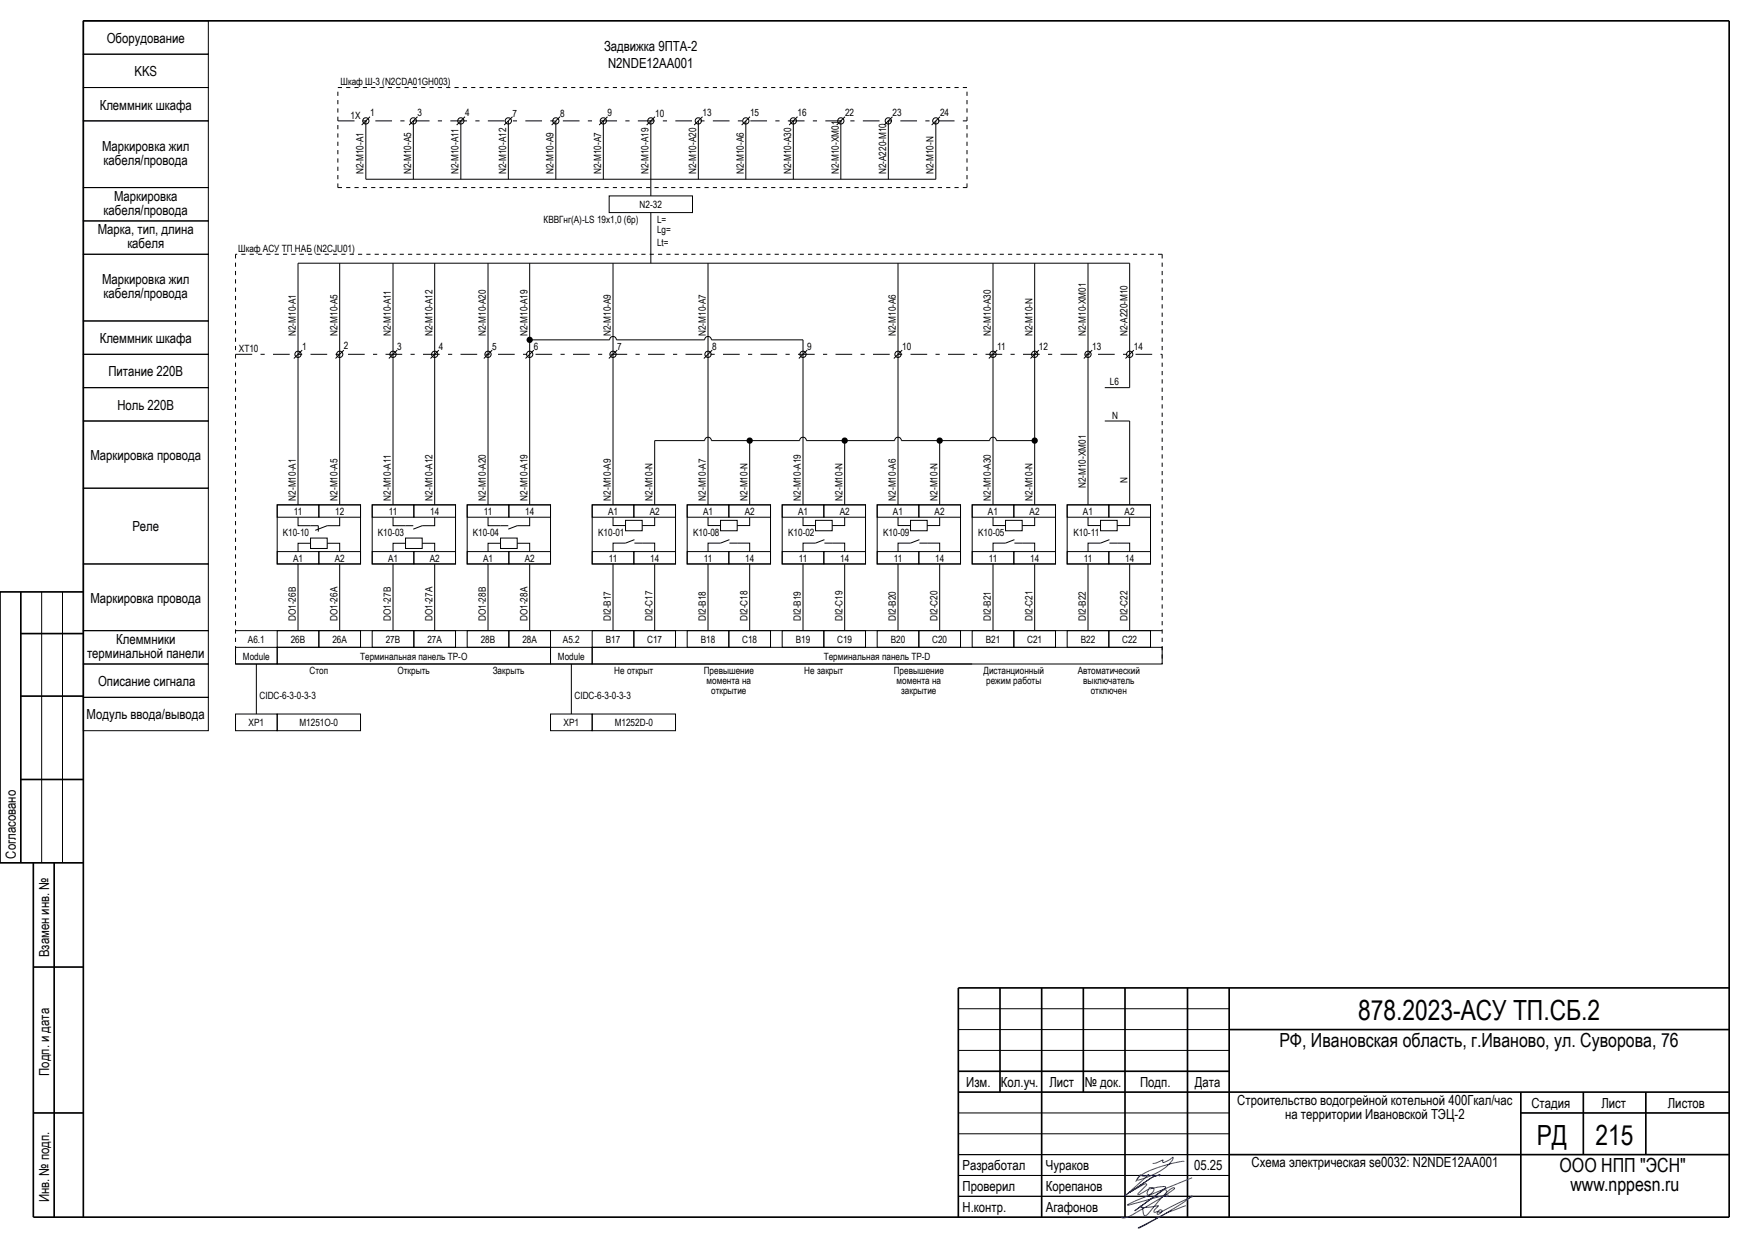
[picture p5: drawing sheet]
<svg xmlns="http://www.w3.org/2000/svg" width="420mm" height="297mm" viewBox="0 0 420 297" stroke-linecap="round" stroke-linejoin="round" font-family="sans-serif">
<g fill="#000" stroke="#000" stroke-width=".24">
<path d="M86.8 30l2-2zM98.2 30l2-2zM109.6 30l2-2zM121 30l2-2zM132.4 30l2-2zM143.8 30l2-2zM155.2 30l2-2zM166.6 30l2-2zM178 30l2-2zM189.4 30l2-2zM200.8 30l2-2zM212.2 30l2-2z"/>
<path d="M223.6 30l2-2zM87.8 43h136.8zM87.8 29v14zM99.2 29v14zM110.6 29v14zM122 29v14zM133.4 29v14zM144.8 29v14zM156.2 43v4zM156.2 29v14zM167.6 29v14zM179 29v14z"/>
<path d="M190.4 29v14zM201.8 29v14zM213.2 29v14zM224.6 29v14zM71.5 63.1h199.6zM71.5 63.1v21.9zM81.5 63.1v21.9zM94.3 63.1v21.9zM104.3 63.1v21.9zM117.1 63.1v21.9zM127.1 63.1v21.9zM147.1 63.1v21.9z"/>
<path d="M156.2 51v12.1zM169.9 63.1v21.9zM215.5 63.1v21.9zM238.3 63.1v21.9zM248.3 63.1v21.9zM261.1 63.1v21.9zM271.1 63.1v21.9zM70.5 86l2-2zM71.5 85v36.1zM80.5 86l2-2zM81.5 85v36.1zM93.3 86l2-2z"/>
<path d="M94.3 85v36.1zM103.3 86l2-2zM104.3 85v36.1zM116.1 86l2-2zM117.1 85v36.1zM128.1 84l-2 2zM127.1 85v36.1zM127.5 81.5h18.8zM146.1 86l2-2zM147.1 85v36.1zM147.9 81.5h21.2zM168.9 86l2-2z"/>
<path d="M169.9 85v36.1zM170.7 81.5h22zM191.7 86l2-2zM192.7 85v36.1zM192.7 81.5v3.5zM214.5 86l2-2zM215.5 85v36.1zM237.3 86l2-2zM238.3 85v36.1zM247.3 86l2-2zM260.1 86l2-2zM261.1 85v36.1z"/>
<path d="M265.1 93h6zM270.1 86l2-2zM271.1 85v8zM157.1 105.7h12zM170.7 105.7h21.2zM193.5 105.7h21.2zM216.3 105.7h21.2zM239.1 105.7h8.8zM265.1 101h6zM71.5 135.3v16zM76.4 126.1v1.4zM81.5 135.3v16z"/>
<path d="M94.3 135.3v16zM104.3 135.3v16zM117.1 135.3v16zM127.1 135.3v16zM147.1 135.3v16zM157.1 135.3v16zM157.1 105.7v15.4zM169.9 135.3v16zM179.9 135.3v16zM179.9 106.1v15zM192.7 135.3v16zM202.7 135.3v16z"/>
<path d="M202.7 106.1v15zM215.5 135.3v16zM225.5 135.3v16zM225.5 106.1v15zM238.3 135.3v16zM248.3 135.3v16zM248.3 85v36.1zM261.1 135.3v16zM271.1 135.3v16zM271.1 101v20.1zM56.5 159.3h75.5zM56.5 151.3h75.6z"/>
<path d="M61.5 159.3v12zM132.1 159.3h101.2zM132.1 151.3h146.8zM137.1 159.3v12zM10 142v65zM15 142v65zM230 252h65zM230 247h65zM230 242h65zM230 277h65zM230 272h65zM230 267h65z"/>
<path d="M230 287h65zM230 282h65z"/>
</g>
<g fill="#000" stroke="#000" stroke-width=".4">
<path d="M20 5h395zM5 152h15zM5 167h15zM5 187h15zM5 142v65zM8 207v85zM13 207v85zM8 232h12zM230 237h185zM230 257h65zM295 247h120zM8 267h12z"/>
<path d="M230 262h185zM240 237v25zM260 237v25zM295 277h120zM365 267h50zM380 262v15zM395 262v15zM8 292h407zM20 5v287zM230 237v55zM250 237v55zM270 237v55z"/>
<path d="M285 237v55zM295 237v55zM365 262v30zM415 5v287z"/>
</g>
<path d="M20 142h-20v65h20" fill="none" stroke="#000" stroke-width=".4"/>
<path d="M284.2 278.7l-.1-.1a26.7 26.7 0 0 0-10.8 3.7l-.4 .8a14 14 0 0 0 8.5-4.9l.1-.6-2.1 1.3a.32 .32 0 0 1-.4-.2 .32 .32 0 0 1 .1-.4l-1.5 .7-1 .1M284.6 289.2a74 74 0 0 0-11.4 5.4l1.9-.9 4.7-2.6 6.4-4.1-.1 .1-7.4 3.7h-.4a.34 .34 0 0 1-.1-.4 .34 .34 0 0 1 .5-.1 .34 .34 0 0 1 .1 .4 .74 .74 0 0 1-1.1 .5l.4-.6h-.2a.72 .72 0 0 1-1 .1l1-1.5a9.8 9.8 0 0 1-4.2 .3v-.2a.9 .9 0 0 1 .6 1.2l.1 .4a.57 .57 0 0 0 .2 .7 .57 .57 0 0 0 .8-.2l1.1-1.3a20.9 20.9 0 0 1 4.9-5.1h.4l.1 .1-3.4 2.4-5.3 3.1a6.1 6.1 0 0 1-3.9 1.6v-.4M286.1 282.5l-13.4 5.5-2.1 1.1 9.4-2.5a.25 .25 0 0 1 .3 .2 .25 .25 0 0 1-.3 .3l-.3-.5 .3-.5a.48 .48 0 0 0-.1-.6 .48 .48 0 0 0-.6-.1l-7 5.1 7.5-5.6-.2-.2-.3-.1-3.4 .6-.1-.1a.65 .65 0 0 1 1 0 .65 .65 0 0 1-.2 1l-.8 .6a.48 .48 0 0 1-.5-.3 .48 .48 0 0 1 .1-.6l.2-.5-2.2 1.3-.3-.1 2.1-2.3a.56 .56 0 0 0-.9 .1l-3.2 1.8 5.3-3.6 2-.6-2 .6-6.4 4.4 5.7-5.1a1.72 1.72 0 0 1-2 .1l-1.1 1.6" fill="none" stroke="#00f" stroke-width=".24"/>
<g fill="none" stroke="#000" stroke-width=".24">
<path d="M20 13h30v8h-30zM20 5h30v8h-30zM20 29h30v16h-30zM20 21h30v8h-30zM20 53h30v8h-30zM20 45h30v8h-30zM146.2 47h20v4h-20zM20 77h30v8h-30zM20 61h30v16h-30zM20 85h30v8h-30zM20 93h30v8h-30zM146.3 81.5a.82 .82 0 0 1 .8-.8 .82 .82 0 0 1 .8 .8"/>
<path d="M169.1 81.5a.82 .82 0 0 1 .8-.8 .82 .82 0 0 1 .8 .8M20 101h30v16.1h-30zM20 117.1h30v18.2h-30zM169.1 105.7a.82 .82 0 0 1 .8-.8 .82 .82 0 0 1 .8 .8M191.9 105.7a.82 .82 0 0 1 .8-.8 .82 .82 0 0 1 .8 .8M214.7 105.7a.82 .82 0 0 1 .8-.8 .82 .82 0 0 1 .8 .8M237.5 105.7a.82 .82 0 0 1 .8-.8 .82 .82 0 0 1 .8 .8M20 135.3h30v16h-30zM66.5 121.1h20v14.2h-20zM66.5 121.1h10v3h-10zM66.5 132.3h10v3h-10zM71.5 124.1v2h4.9"/>
<path d="M74.5 129.1h4v2.5h-4zM74.5 130.3h-3v2M76.5 121.1h10v3h-10zM76.5 132.3h10v3h-10zM78.5 130.3h3v2M81.5 124.1v2h-3l-2.8 1.1M89.3 121.1h20v14.2h-20zM89.3 121.1h10v3h-10zM89.3 132.3h10v3h-10zM94.3 124.1v2h4.9M97.3 129.1h4v2.5h-4zM97.3 130.3h-3v2"/>
<path d="M99.3 121.1h10v3h-10zM99.3 132.3h10v3h-10zM101.3 130.3h3v2M104.3 124.1v2h-3l-2.1 .8M112.1 121.1h20v14.2h-20zM112.1 121.1h10v3h-10zM112.1 132.3h10v3h-10zM117.1 124.1v2h4.9M120.1 129.1h4v2.5h-4zM120.1 130.3h-3v2M122.1 121.1h10v3h-10zM122.1 132.3h10v3h-10z"/>
<path d="M124.1 130.3h3v2M127.1 124.1v2h-3l-2.1 .8M142.1 121.1h20v14.2h-20zM142.1 121.1h10v3h-10zM142.1 132.3h10v3h-10zM147.1 124.1v2h3M150.1 124.8h4v2.5h-4zM152.1 121.1h10v3h-10zM152.1 132.3h10v3h-10zM152.3 129.5l-2.2 .8h-3v2M152.3 130.3h4.8v2M157.1 124.1v2h-3"/>
<path d="M164.9 121.1h20v14.2h-20zM164.9 121.1h10v3h-10zM164.9 132.3h10v3h-10zM169.9 124.1v2h3M172.9 124.8h4v2.5h-4zM174.9 121.1h10v3h-10zM174.9 132.3h10v3h-10zM175.1 129.5l-2.2 .8h-3v2M175.1 130.3h4.8v2M179.9 124.1v2h-3M187.7 121.1h20v14.2h-20zM187.7 121.1h10v3h-10z"/>
<path d="M187.7 132.3h10v3h-10zM192.7 124.1v2h3M195.7 124.8h4v2.5h-4zM197.7 121.1h10v3h-10zM197.7 132.3h10v3h-10zM197.9 129.5l-2.2 .8h-3v2M197.9 130.3h4.8v2M202.7 124.1v2h-3M210.5 121.1h20v14.2h-20zM210.5 121.1h10v3h-10zM210.5 132.3h10v3h-10zM215.5 124.1v2h3"/>
<path d="M218.5 124.8h4v2.5h-4zM220.5 121.1h10v3h-10zM220.5 132.3h10v3h-10zM220.7 129.5l-2.2 .8h-3v2M220.7 130.3h4.8v2M225.5 124.1v2h-3M233.3 121.1h20v14.2h-20zM233.3 121.1h10v3h-10zM233.3 132.3h10v3h-10zM238.3 124.1v2h3M241.3 124.8h4v2.5h-4zM243.3 121.1h10v3h-10z"/>
<path d="M243.3 132.3h10v3h-10zM243.5 129.5l-2.2 .8h-3v2M243.5 130.3h4.8v2M248.3 124.1v2h-3M256.1 121.1h20v14.2h-20zM256.1 121.1h10v3h-10zM256.1 132.3h10v3h-10zM261.1 124.1v2h3M264.1 124.8h4v2.5h-4zM266.1 121.1h10v3h-10zM266.1 132.3h10v3h-10zM266.3 129.5l-2.2 .8h-3v2"/>
<path d="M266.3 130.3h4.8v2M271.1 124.1v2h-3M20 151.3h30v8h-30zM20 159.3h30v8h-30zM56.5 155.3h10v4h-10zM66.5 155.3h65.6v4h-65.6zM66.5 151.3h10v4h-10zM76.5 151.3h10v4h-10zM89.3 151.3h10v4h-10zM99.3 151.3h10v4h-10zM112.1 151.3h10v4h-10zM122.1 151.3h10v4h-10z"/>
<path d="M132.1 155.3h10v4h-10zM142.1 151.3h10v4h-10zM142.1 155.3h136.8v4h-136.8zM152.1 151.3h10v4h-10zM164.9 151.3h10v4h-10zM174.9 151.3h10v4h-10zM187.7 151.3h10v4h-10zM197.7 151.3h10v4h-10zM210.5 151.3h10v4h-10zM220.5 151.3h10v4h-10zM233.3 151.3h10v4h-10zM243.3 151.3h10v4h-10z"/>
<path d="M256.1 151.3h10v4h-10zM266.1 151.3h10v4h-10zM20 167.3h30v8h-30zM56.5 171.3h10v4h-10zM66.5 171.3h20v4h-20zM132.1 171.3h10v4h-10zM142.1 171.3h20v4h-20z"/>
<circle cx="87.8" cy="29" r=".75"/>
<circle cx="99.2" cy="29" r=".75"/>
<circle cx="110.6" cy="29" r=".75"/>
<circle cx="122" cy="29" r=".75"/>
<circle cx="133.4" cy="29" r=".75"/>
<circle cx="144.8" cy="29" r=".75"/>
<circle cx="156.2" cy="29" r=".75"/>
<circle cx="167.6" cy="29" r=".75"/>
<circle cx="179" cy="29" r=".75"/>
<circle cx="190.4" cy="29" r=".75"/>
<circle cx="201.8" cy="29" r=".75"/>
<circle cx="213.2" cy="29" r=".75"/>
<circle cx="224.6" cy="29" r=".75"/>
<circle cx="71.5" cy="85" r=".75"/>
<circle cx="81.5" cy="85" r=".75"/>
<circle cx="94.3" cy="85" r=".75"/>
<circle cx="104.3" cy="85" r=".75"/>
<circle cx="117.1" cy="85" r=".75"/>
<circle cx="127.1" cy="85" r=".75"/>
<circle cx="147.1" cy="85" r=".75"/>
<circle cx="169.9" cy="85" r=".75"/>
<circle cx="192.7" cy="85" r=".75"/>
<circle cx="215.5" cy="85" r=".75"/>
<circle cx="238.3" cy="85" r=".75"/>
<circle cx="248.3" cy="85" r=".75"/>
<circle cx="261.1" cy="85" r=".75"/>
<circle cx="271.1" cy="85" r=".75"/>
</g>
<g fill="none" stroke="#000" stroke-width=".7" stroke-linecap="butt">
<circle cx="127.1" cy="81.5" r=".4"/>
<circle cx="179.9" cy="105.7" r=".4"/>
<circle cx="202.7" cy="105.7" r=".4"/>
<circle cx="225.5" cy="105.7" r=".4"/>
<circle cx="248.3" cy="105.7" r=".4"/>
</g>
<path d="M81.1 29h151zM56.5 85h222.4z" fill="#000" stroke="#000" stroke-width=".24" stroke-dasharray="4 2 1 2" stroke-linecap="butt"/>
<path d="M81.1 21h151zM81.1 21v24zM81.1 45h151zM232.1 21v24zM56.5 61v98.3zM56.5 61h222.4zM278.9 61v98.3z" fill="#000" stroke="#000" stroke-width=".24" stroke-dasharray="1 1" stroke-linecap="butt"/>
<g font-size="6.7">
<text x="325.9" y="244.6">878.2023-АСУ ТП.СБ.2</text>
<text x="368.8" y="274.7">РД</text>
<text x="382.9" y="274.6">215</text>
</g>
<g font-size="4.7">
<text x="307" y="251.1">РФ, Ивановская область, г.Иваново, ул. Суворова, 76</text>
<text x="374.3" y="281.1">ООО НПП &quot;ЭСН&quot;</text>
<text x="376.9" y="285.8">www.nppesn.ru</text>
</g>
<g font-size="3.3">
<text x="25.6" y="10.2">Оборудование</text>
<text x="145" y="12.2">Задвижка 9ПТА-2</text>
<text x="145.9" y="16.4">N2NDE12AA001</text>
<text x="32.3" y="18.3">KKS</text>
<text x="23.9" y="26.3">Клеммник шкафа</text>
<text x="24.5" y="36.2">Маркировка жил</text>
<text x="24.9" y="39.6">кабеля/провода</text>
<text x="24.9" y="51.6">кабеля/провода</text>
<text x="27.4" y="48.2">Маркировка</text>
<text x="23.5" y="56.2">Марка, тип, длина</text>
<text x="30.6" y="59.6">кабеля</text>
<text x="24.5" y="68.2">Маркировка жил</text>
<text x="24.9" y="71.6">кабеля/провода</text>
<text x="23.9" y="82.3">Клеммник шкафа</text>
<text x="26" y="90.3">Питание 220В</text>
<text x="28.2" y="98.3">Ноль 220В</text>
<text x="21.7" y="110.4">Маркировка провода</text>
<text x="31.8" y="127.5">Реле</text>
<text x="21.7" y="144.6">Маркировка провода</text>
<text x="27.9" y="154.5">Клеммники</text>
<text x="20.9" y="157.9">терминальной панели</text>
<text x="23.5" y="164.6">Описание сигнала</text>
<text x="20.8" y="172.6">Модуль ввода/вывода</text>
<text x="3.8" y="206" transform="rotate(-90 3.8 206)">Согласовано</text>
<text x="11.8" y="229.7" transform="rotate(-90 11.8 229.7)">Взамен инв. №</text>
<text x="11.8" y="258.1" transform="rotate(-90 11.8 258.1)">Подп. и дата</text>
<text x="231.9" y="260.8">Изм.</text>
<text x="240.2" y="260.8">Кол.уч.</text>
<text x="251.8" y="260.8">Лист</text>
<text x="260.4" y="260.8">№ док.</text>
<text x="273.6" y="260.8">Подп.</text>
<text x="286.8" y="260.8">Дата</text>
<text x="296.9" y="265.1">Строительство водогрейной котельной 400Гкал/час</text>
<text x="308.4" y="268.4">на территории Ивановской ТЭЦ-2</text>
<text x="367.5" y="265.8">Стадия</text>
<text x="384.3" y="265.8">Лист</text>
<text x="400.3" y="265.8">Листов</text>
<text x="231" y="280.7">Разработал</text>
<text x="251" y="280.8">Чураков</text>
<text x="286.6" y="280.8">05.25</text>
<text x="300.4" y="280.1">Схема электрическая se0032: N2NDE12AA001</text>
<text x="231" y="285.8">Проверил</text>
<text x="251" y="285.8">Корепанов</text>
<text x="11.8" y="288.5" transform="rotate(-90 11.8 288.5)">Инв. № подп.</text>
<text x="231" y="290.8">Н.контр.</text>
<text x="251" y="290.8">Агафонов</text>
</g>
<g font-size="2.4">
<text x="81.7" y="20.5">Шкаф Ш-3 (N2CDA01GH003)</text>
<text x="84.1" y="28.5">1X</text>
<text x="88.8" y="27.9">1</text>
<text x="100.2" y="27.9">3</text>
<text x="111.6" y="27.9">4</text>
<text x="123" y="28">7</text>
<text x="134.4" y="28">8</text>
<text x="145.8" y="27.9">9</text>
<text x="157.2" y="28">10</text>
<text x="168.6" y="27.9">13</text>
<text x="180" y="27.9">15</text>
<text x="191.4" y="27.9">16</text>
<text x="202.8" y="27.9">22</text>
<text x="214.2" y="27.9">23</text>
<text x="225.6" y="27.9">24</text>
<text x="87.3" y="41.8" transform="rotate(-90 87.3 41.8)">N2-M10-A1</text>
<text x="98.7" y="41.8" transform="rotate(-90 98.7 41.8)">N2-M10-A5</text>
<text x="110.1" y="41.8" transform="rotate(-90 110.1 41.8)">N2-M10-A11</text>
<text x="121.5" y="41.8" transform="rotate(-90 121.5 41.8)">N2-M10-A12</text>
<text x="132.9" y="41.8" transform="rotate(-90 132.9 41.8)">N2-M10-A9</text>
<text x="144.2" y="41.8" transform="rotate(-90 144.2 41.8)">N2-M10-A7</text>
<text x="155.6" y="41.8" transform="rotate(-90 155.6 41.8)">N2-M10-A19</text>
<text x="167" y="41.8" transform="rotate(-90 167 41.8)">N2-M10-A20</text>
<text x="178.5" y="41.8" transform="rotate(-90 178.5 41.8)">N2-M10-A6</text>
<text x="189.9" y="41.8" transform="rotate(-90 189.9 41.8)">N2-M10-A30</text>
<text x="201.3" y="41.8" transform="rotate(-90 201.3 41.8)">N2-M10-XM01</text>
<text x="212.6" y="41.8" transform="rotate(-90 212.6 41.8)">N2-A220-M10</text>
<text x="224.1" y="41.8" transform="rotate(-90 224.1 41.8)">N2-M10-N</text>
<text x="130.5" y="53.4">КВВГнг(А)-LS 19х1,0 (6р)</text>
<text x="153.5" y="49.9">N2-32</text>
<text x="157.7" y="53.4">L=</text>
<text x="157.7" y="55.9">Lg=</text>
<text x="157.7" y="58.9">Lt=</text>
<text x="57.2" y="60.4">Шкаф АСУ ТП НАБ (N2CJU01)</text>
<text x="71" y="80.6" transform="rotate(-90 71 80.6)">N2-M10-A1</text>
<text x="72.6" y="83.9">1</text>
<text x="81" y="80.6" transform="rotate(-90 81 80.6)">N2-M10-A5</text>
<text x="82.6" y="83.8">2</text>
<text x="93.8" y="80.6" transform="rotate(-90 93.8 80.6)">N2-M10-A11</text>
<text x="95.4" y="83.9">3</text>
<text x="103.8" y="80.6" transform="rotate(-90 103.8 80.6)">N2-M10-A12</text>
<text x="105.4" y="84">4</text>
<text x="116.6" y="80.6" transform="rotate(-90 116.6 80.6)">N2-M10-A20</text>
<text x="118.2" y="84">5</text>
<text x="126.6" y="80.6" transform="rotate(-90 126.6 80.6)">N2-M10-A19</text>
<text x="128.2" y="83.9">6</text>
<text x="146.6" y="80.6" transform="rotate(-90 146.6 80.6)">N2-M10-A9</text>
<text x="148.2" y="84">7</text>
<text x="169.4" y="80.6" transform="rotate(-90 169.4 80.6)">N2-M10-A7</text>
<text x="171" y="83.9">8</text>
<text x="193.8" y="83.9">9</text>
<text x="215" y="80.6" transform="rotate(-90 215 80.6)">N2-M10-A6</text>
<text x="216.5" y="84">10</text>
<text x="237.8" y="80.6" transform="rotate(-90 237.8 80.6)">N2-M10-A30</text>
<text x="239.3" y="83.9">11</text>
<text x="247.8" y="80.6" transform="rotate(-90 247.8 80.6)">N2-M10-N</text>
<text x="249.3" y="83.9">12</text>
<text x="260.6" y="80.6" transform="rotate(-90 260.6 80.6)">N2-M10-XM01</text>
<text x="262.1" y="83.9">13</text>
<text x="270.6" y="80.6" transform="rotate(-90 270.6 80.6)">N2-A220-M10</text>
<text x="272.1" y="84">14</text>
<text x="57.3" y="84.5">XT10</text>
<text x="266.4" y="92.5">L6</text>
<text x="266.9" y="100.5">N</text>
<text x="260.6" y="117.1" transform="rotate(-90 260.6 117.1)">N2-M10-XM01</text>
<text x="270.6" y="116" transform="rotate(-90 270.6 116)">N</text>
<text x="70.5" y="123.5">11</text>
<text x="71" y="120.1" transform="rotate(-90 71 120.1)">N2-M10-A1</text>
<text x="80.4" y="123.5">12</text>
<text x="81" y="120.1" transform="rotate(-90 81 120.1)">N2-M10-A5</text>
<text x="93.3" y="123.5">11</text>
<text x="93.8" y="120.1" transform="rotate(-90 93.8 120.1)">N2-M10-A11</text>
<text x="103.2" y="123.5">14</text>
<text x="103.8" y="120.1" transform="rotate(-90 103.8 120.1)">N2-M10-A12</text>
<text x="116.1" y="123.5">11</text>
<text x="116.6" y="120.1" transform="rotate(-90 116.6 120.1)">N2-M10-A20</text>
<text x="126" y="123.5">14</text>
<text x="126.6" y="120.1" transform="rotate(-90 126.6 120.1)">N2-M10-A19</text>
<text x="145.9" y="123.5">A1</text>
<text x="146.6" y="120.1" transform="rotate(-90 146.6 120.1)">N2-M10-A9</text>
<text x="155.9" y="123.5">A2</text>
<text x="156.6" y="120.1" transform="rotate(-90 156.6 120.1)">N2-M10-N</text>
<text x="168.7" y="123.5">A1</text>
<text x="169.4" y="120.1" transform="rotate(-90 169.4 120.1)">N2-M10-A7</text>
<text x="178.7" y="123.5">A2</text>
<text x="179.4" y="120.1" transform="rotate(-90 179.4 120.1)">N2-M10-N</text>
<text x="191.5" y="123.5">A1</text>
<text x="192.2" y="120.1" transform="rotate(-90 192.2 120.1)">N2-M10-A19</text>
<text x="201.5" y="123.5">A2</text>
<text x="202.2" y="120.1" transform="rotate(-90 202.2 120.1)">N2-M10-N</text>
<text x="214.3" y="123.5">A1</text>
<text x="215" y="120.1" transform="rotate(-90 215 120.1)">N2-M10-A6</text>
<text x="224.3" y="123.5">A2</text>
<text x="225" y="120.1" transform="rotate(-90 225 120.1)">N2-M10-N</text>
<text x="237.1" y="123.5">A1</text>
<text x="237.8" y="120.1" transform="rotate(-90 237.8 120.1)">N2-M10-A30</text>
<text x="247.1" y="123.5">A2</text>
<text x="247.8" y="120.1" transform="rotate(-90 247.8 120.1)">N2-M10-N</text>
<text x="259.9" y="123.5">A1</text>
<text x="269.9" y="123.5">A2</text>
<text x="67.9" y="128.5">K10-10</text>
<text x="90.7" y="128.5">K10-03</text>
<text x="113.4" y="128.5">K10-04</text>
<text x="143.6" y="128.5">K10-01</text>
<text x="166.4" y="128.5">K10-08</text>
<text x="189.1" y="128.5">K10-02</text>
<text x="211.9" y="128.5">K10-09</text>
<text x="234.7" y="128.5">K10-05</text>
<text x="257.6" y="128.5">K10-11</text>
<text x="70.3" y="134.8">A1</text>
<text x="80.3" y="134.8">A2</text>
<text x="93.1" y="134.8">A1</text>
<text x="103.1" y="134.8">A2</text>
<text x="115.9" y="134.8">A1</text>
<text x="125.9" y="134.8">A2</text>
<text x="146.1" y="134.8">11</text>
<text x="156" y="134.8">14</text>
<text x="168.9" y="134.8">11</text>
<text x="178.8" y="134.8">14</text>
<text x="191.7" y="134.8">11</text>
<text x="201.6" y="134.8">14</text>
<text x="214.5" y="134.8">11</text>
<text x="224.4" y="134.8">14</text>
<text x="237.3" y="134.8">11</text>
<text x="247.2" y="134.8">14</text>
<text x="260.1" y="134.8">11</text>
<text x="270" y="134.8">14</text>
<text x="71" y="149" transform="rotate(-90 71 149)">DO1-26B</text>
<text x="81" y="149" transform="rotate(-90 81 149)">DO1-26A</text>
<text x="93.8" y="149" transform="rotate(-90 93.8 149)">DO1-27B</text>
<text x="103.8" y="149" transform="rotate(-90 103.8 149)">DO1-27A</text>
<text x="116.6" y="149" transform="rotate(-90 116.6 149)">DO1-28B</text>
<text x="126.6" y="149" transform="rotate(-90 126.6 149)">DO1-28A</text>
<text x="146.6" y="149" transform="rotate(-90 146.6 149)">DI2-B17</text>
<text x="156.6" y="149" transform="rotate(-90 156.6 149)">DI2-C17</text>
<text x="169.4" y="149" transform="rotate(-90 169.4 149)">DI2-B18</text>
<text x="179.4" y="149" transform="rotate(-90 179.4 149)">DI2-C18</text>
<text x="192.2" y="149" transform="rotate(-90 192.2 149)">DI2-B19</text>
<text x="202.2" y="149" transform="rotate(-90 202.2 149)">DI2-C19</text>
<text x="215" y="149" transform="rotate(-90 215 149)">DI2-B20</text>
<text x="225" y="149" transform="rotate(-90 225 149)">DI2-C20</text>
<text x="237.8" y="149" transform="rotate(-90 237.8 149)">DI2-B21</text>
<text x="247.8" y="149" transform="rotate(-90 247.8 149)">DI2-C21</text>
<text x="260.6" y="149" transform="rotate(-90 260.6 149)">DI2-B22</text>
<text x="270.6" y="149" transform="rotate(-90 270.6 149)">DI2-C22</text>
<text x="59.5" y="154.2">A6.1</text>
<text x="69.8" y="154.2">26B</text>
<text x="79.8" y="154.2">26A</text>
<text x="92.6" y="154.2">27B</text>
<text x="102.6" y="154.2">27A</text>
<text x="115.4" y="154.2">28B</text>
<text x="125.4" y="154.2">28A</text>
<text x="135.1" y="154.2">A5.2</text>
<text x="145.4" y="154.2">B17</text>
<text x="155.3" y="154.2">C17</text>
<text x="168.2" y="154.2">B18</text>
<text x="178.1" y="154.2">C18</text>
<text x="191" y="154.2">B19</text>
<text x="200.9" y="154.2">C19</text>
<text x="213.8" y="154.2">B20</text>
<text x="223.7" y="154.2">C20</text>
<text x="236.6" y="154.2">B21</text>
<text x="246.5" y="154.2">C21</text>
<text x="259.4" y="154.2">B22</text>
<text x="269.3" y="154.2">C22</text>
<text x="58.3" y="158.2">Module</text>
<text x="74.3" y="161.7">Стоп</text>
<text x="86.4" y="158.2">Терминальная панель TP-O</text>
<text x="95.4" y="161.7">Открыть</text>
<text x="118.3" y="161.7">Закрыть</text>
<text x="133.9" y="158.2">Module</text>
<text x="147.4" y="161.7">Не открыт</text>
<text x="168.9" y="161.7">Превышение</text>
<text x="193" y="161.7">Не закрыт</text>
<text x="197.7" y="158.2">Терминальная панель TP-D</text>
<text x="214.5" y="161.7">Превышение</text>
<text x="236" y="161.7">Дистанционный</text>
<text x="258.6" y="161.7">Автоматический</text>
<text x="62.3" y="167.6">CIDC-6-3-0-3-3</text>
<text x="137.9" y="167.6">CIDC-6-3-0-3-3</text>
<text x="169.6" y="164.1">момента на</text>
<text x="170.7" y="166.5">открытие</text>
<text x="215.2" y="164.1">момента на</text>
<text x="216.3" y="166.5">закрытие</text>
<text x="236.7" y="164.1">режим работы</text>
<text x="260" y="164.1">выключатель</text>
<text x="261.8" y="166.5">отключен</text>
<text x="59.7" y="174.2">XP1</text>
<text x="71.9" y="174.2">M1251O-0</text>
<text x="135.3" y="174.2">XP1</text>
<text x="147.5" y="174.2">M1252D-0</text>
</g>
</svg>
